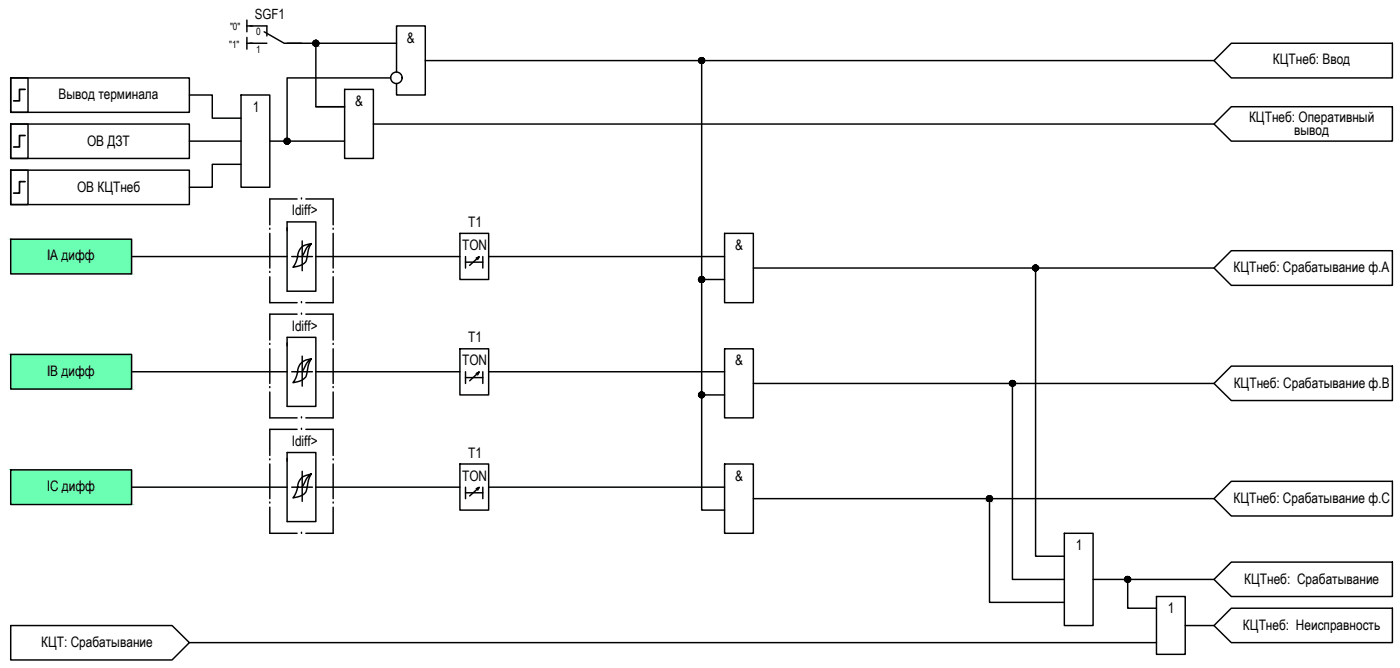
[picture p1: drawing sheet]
<svg xmlns="http://www.w3.org/2000/svg" width="243mm" height="116mm" viewBox="0 0 243 116" stroke-linecap="round" stroke-linejoin="round" font-family="sans-serif">
<g fill="none" stroke="#000" stroke-width=".25">
<path d="M1.9 13.5h31v6h-31zM43.4 4.5h3v1.7M43.4 7.5h3M45.9 5.5l3.5 2h3M59.9 15.5h5v12h-5zM68.9 12.5v-8h5v12h-5v-2M210.9 10.5l3-3h27.9v6h-27.9zM213.9 18.5h27.9v6h-27.9l-3-3zM1.9 29.5h31v6h-31zM1.9 21.5h31v6h-31zM46.9 39.8h.1M49.9 39.5v11h5v-12h-5v1.5"/>
<path d="M51.6 34.5h-4.7v4.5M52.4 34.5h.1M53.1 34.5h4.8v4.5M57.9 39.8h.1M22.9 44.5h27M46.9 47.3h.1M46.9 59.7h.1M46.9 40.5v6M46.9 48v4.5h4.7M49.9 59.5v11h5v-12h-5v1.5M51.6 54.5h-4.7v4.5M52.4 52.5h.1"/>
<path d="M52.4 54.5h.1M52.5 44.5h1.8M52.5 41.8v5.2M53.1 54.5h4.8v4.5M54.1 42.3a5.7 5.7 0 0 0-.8 2.7 1.75 1.75 0 0 1-1.6 1.2l-.8 .2 .5-.9 .3-.9a2.28 2.28 0 0 1 2.4-2.3 2.72 2.72 0 0 0-1.3 1.6l-.3 .6h-1.8M54.9 44.5h25M57.9 47.3h.1M57.9 59.7h.1M57.9 40.5v6M57.9 48v4.5h-4.8M125.9 40.5h5v12h-5zM213.9 43.5h27.9v6h-27.9l-3-3z"/>
<path d="M22.9 64.5h27M46.9 67.2h.1M46.9 79.8h.1M46.9 60.5v6M46.9 68v4.5h4.7M49.9 79.5v11h5v-12h-5v1.5M51.6 74.5h-4.7v4.5M52.4 72.5h.1M52.4 74.5h.1M52.5 61.8v5.2M52.5 64.5h1.8M53.1 74.5h4.8v4.5"/>
<path d="M54.1 62.2a5.7 5.7 0 0 0-.8 2.8 1.86 1.86 0 0 1-1.6 1.2l-.8 .2 .5-.9 .3-.9a2.28 2.28 0 0 1 2.4-2.4 3 3 0 0 0-1.3 1.7l-.3 .6h-1.8M54.9 64.5h25M57.9 67.2h.1M57.9 79.8h.1M57.9 60.5v6M57.9 68v4.5h-4.8M125.9 60.5h5v12h-5zM210.9 66.5l3-3h27.9v6h-27.9zM22.9 84.5h27M46.9 87.3h.1M46.9 80.5v6M46.9 88v4.5h4.7"/>
<path d="M52.4 92.5h.1M52.5 81.8v5.2M52.5 84.5h1.8M54.1 82.2a6.1 6.1 0 0 0-.8 2.8 1.71 1.71 0 0 1-1.6 1.2l-.8 .2 .5-.9 .3-.9a2.34 2.34 0 0 1 2.4-2.4 3 3 0 0 0-1.3 1.7l-.3 .6h-1.8M54.9 84.5h25M57.9 87.3h.1M57.9 80.5v6M57.9 88v4.5h-4.8M125.9 80.5h5v12h-5zM213.9 83.5h27.9v6h-27.9l-3-3zM213.9 97.5h27.9v6h-27.9l-3-3zM1.9 108.5h28l3 3-3 3h-28z"/>
<path d="M213.9 105.5h27.9v6h-27.9l-3-3z"/>
<circle cx="54.8" cy="7.5" r=".49"/>
<circle cx="68.9" cy="13.5" r=".99"/>
<circle cx="121.9" cy="10.5" r=".49"/>
<circle cx="49.8" cy="24.5" r=".49"/>
<circle cx="121.9" cy="48.5" r=".49"/>
<circle cx="179.9" cy="46.5" r=".49"/>
<circle cx="121.9" cy="68.5" r=".49"/>
<circle cx="175.8" cy="66.5" r=".49"/>
<circle cx="171.9" cy="86.5" r=".49"/>
<circle cx="195.9" cy="100.5" r=".49"/>
</g>
<!-- layer: 0 -->
<g fill="none" stroke="#000" stroke-width=".25">
<path d="M1.9 13.5h3v6h-3zM32.9 16.5h4v4h5M41.9 16.5h5v16h-5zM42.9 7.5h1M42.9 3.5v2M42.9 6.5v2M42.9 4.5h1M49.9 7.5h5v11h5h-5M54.9 7.5h14M67.9 13.5h-18v11M73.9 10.5h137M121.9 10.5v38h4"/>
<path d="M1.9 29.5h3v6h-3zM1.9 21.5h3v6h-3zM32.9 24.5h9M41.9 28.5h-5v4h-4M46.9 24.5h13M64.9 21.5h146M1.9 41.5h21v6h-21zM79.9 40.5h5v8h-5zM80.9 44.5v2M80.9 45.5h3M82.7 44.8l.5-.3-1.6 1.5M83.2 44.5l-.2 .5"/>
<path d="M83.9 44.5v2M84.9 44.5h41M121.9 48.5v20h4M130.9 46.5h80M179.9 46.5v50h5M1.9 61.5h21v6h-21zM79.9 60.5h5v8h-5zM80.9 64.5v2M80.9 65.5h3M82.7 64.8l.5-.3-1.6 1.6M83.2 64.5l-.2 .5M83.9 64.5v2"/>
<path d="M84.9 64.5h41M121.9 68.5v20h4M130.9 66.5h80M175.9 66.5v34h9M1.9 81.5h21v6h-21zM79.9 80.5h5v8h-5zM80.9 84.5v2M80.9 85.5h3M82.7 84.8l.5-.2-1.6 1.4M83.2 84.6l-.2 .4M83.9 84.5v2M84.9 84.5h41"/>
<path d="M130.9 86.5h80M171.9 86.5v18h13M184.9 92.5h5v16h-5zM32.9 111.5h168M189.9 100.5h21M195.9 100.5v5h5M200.9 103.5h5v10h-5zM205.9 108.5h5"/>
</g>
<g fill="#000" stroke="#000" stroke-width=".17">
<path d="M54.8 8h.2zM54.8 7h.1zM121.7 11h.3zM121.8 10h.1zM49.8 24h.1zM121.5 48.9h.7zM121.7 49h.3zM121.8 48h.1zM179.4 46.7h.9zM179.7 47h.3zM179.8 46h.1zM121.7 69h.3z"/>
<path d="M121.8 68h.1zM175.8 67h.2zM175.8 66h.1zM171.7 87h.3zM171.8 86h.1zM195.5 100.9h.7zM195.7 101h.3zM195.8 100h.1z"/>
<path d="M54.8 8h.1zM54.8 8h.1z"/>
<path d="M54.8 7h.2zM54.8 7h.2z"/>
<path d="M54.8 7h.2zM54.7 7h.3z"/>
<path d="M54.7 7h.4zM54.7 7h.4z"/>
<path d="M54.7 8h.3zM54.7 8h.3z"/>
<path d="M54.7 7l.4 .1zM54.7 7l.4 .1z"/>
<path d="M54.7 8h.4zM54.7 8h.3z"/>
<path d="M54.6 7.1h.6zM54.6 7.1h.6z"/>
<path d="M54.6 7.9h.5zM54.6 7.9l.5 .1z"/>
<path d="M54.6 7.1h.6zM54.6 7.1h.6z"/>
<path d="M54.6 7.9h.6zM54.6 7.9h.5z"/>
<path d="M54.6 7.1l.6 .1zM54.6 7.1l.6 .1z"/>
<path d="M54.6 7.9h.6zM54.6 7.9h.6z"/>
<path d="M54.5 7.2h.7zM54.5 7.2h.7z"/>
<path d="M54.5 7.2l.8 .1zM54.5 7.2l.8 .1z"/>
<path d="M54.5 7.8h.7zM54.5 7.8h.7z"/>
<path d="M54.5 7.8h.7zM54.5 7.8l.7 .1z"/>
<path d="M54.4 7.8h.9zM54.4 7.8h.8z"/>
<path d="M54.4 7.3h.9zM54.4 7.3h.9z"/>
<path d="M54.4 7.3h.9zM54.4 7.3h.9h-.9z"/>
<path d="M54.4 7.3l1 .1zM54.4 7.3l1 .1z"/>
<path d="M54.4 7.7h.9zM54.4 7.7h.9z"/>
<path d="M54.4 7.7h.9zM54.4 7.7l.9 .1z"/>
<path d="M54.4 7.4h1zM54.4 7.4h1z"/>
<path d="M54.4 7.4l1 .1zM54.4 7.4l1 .1z"/>
<path d="M54.4 7.5h1zM54.4 7.5h1z"/>
<path d="M54.4 7.5h1zM54.4 7.5h1z"/>
<path d="M54.4 7.5l1 .1zM54.4 7.5l1 .1z"/>
<path d="M54.4 7.6h1zM54.4 7.6h1z"/>
<path d="M54.4 7.6h1zM54.4 7.6l.9 .1z"/>
<path d="M121.7 11h.2zM121.8 11h.1z"/>
<path d="M121.8 10h.2zM121.7 10h.3z"/>
<path d="M121.7 10h.3zM121.7 10h.3z"/>
<path d="M121.7 10h.4zM121.7 10h.4z"/>
<path d="M121.7 11h.3zM121.7 11h.3z"/>
<path d="M121.7 10l.4 .1zM121.7 10l.4 .1z"/>
<path d="M121.7 11h.4zM121.7 11h.3z"/>
<path d="M121.6 10.1h.6zM121.6 10.1h.6z"/>
<path d="M121.6 10.9h.5zM121.6 10.9l.5 .1z"/>
<path d="M121.6 10.1h.6zM121.6 10.1h.6z"/>
<path d="M121.6 10.9h.6zM121.6 10.9h.5z"/>
<path d="M121.5 10.1l.7 .1zM121.5 10.1l.7 .1z"/>
<path d="M121.5 10.8l.7 .1zM121.5 10.8l.7 .1z"/>
<path d="M121.5 10.9h.7zM121.5 10.9h.7z"/>
<path d="M121.5 10.2h.8zM121.5 10.2h.8z"/>
<path d="M121.5 10.2h.8zM121.5 10.2h.8z"/>
<path d="M121.5 10.8h.8zM121.5 10.8h.7z"/>
<path d="M121.5 10.2l.8 .1zM121.5 10.2l.8 .1z"/>
<path d="M121.4 10.3h.9zM121.4 10.3h.9z"/>
<path d="M121.4 10.7l.9 .1zM121.4 10.7l.9 .1z"/>
<path d="M121.5 10.8h.8zM121.5 10.8h.8z"/>
<path d="M121.4 10.3h.9zM121.4 10.3h.9z"/>
<path d="M121.4 10.3l.9 .1zM121.4 10.3l.9 .1h-.9z"/>
<path d="M121.4 10.4l1 .1zM121.4 10.4l1 .1z"/>
<path d="M121.4 10.6h.9zM121.4 10.6h.9z"/>
<path d="M121.4 10.6l.9 .1zM121.4 10.6l.9 .1z"/>
<path d="M121.4 10.7h.9zM121.4 10.7h.9z"/>
<path d="M121.4 10.5h1zM121.4 10.5h1z"/>
<path d="M121.4 10.5l1 .1zM121.4 10.5l1 .1z"/>
<path d="M121.4 10.6h1zM121.4 10.6h.9z"/>
<path d="M49.8 25h.1zM49.8 25h.1zM49.8 25h.2z"/>
<path d="M49.8 24h.2zM49.8 24h.2z"/>
<path d="M49.8 24h.2zM49.7 24h.3z"/>
<path d="M49.7 24l.4 .1zM49.7 24l.4 .1z"/>
<path d="M49.7 25h.3zM49.7 25h.3z"/>
<path d="M49.7 24.1h.4zM49.6 24.1h.5z"/>
<path d="M49.7 24.9h.4zM49.7 24.9l.3 .1z"/>
<path d="M49.6 24.1h.6zM49.6 24.1h.6z"/>
<path d="M49.6 24.9h.5zM49.6 24.9h.5z"/>
<path d="M49.6 24.1h.6zM49.6 24.1h.6z"/>
<path d="M49.6 24.9h.6zM49.6 24.9h.5z"/>
<path d="M49.5 24.9h.7zM49.5 24.9h.7z"/>
<path d="M49.5 24.9h.7zM49.5 24.9h.7z"/>
<path d="M49.5 24.1h.7zM49.5 24.1h.7z"/>
<path d="M49.5 24.1l.7 .1zM49.5 24.1l.7 .1z"/>
<path d="M49.5 24.2h.8zM49.5 24.2h.8z"/>
<path d="M49.5 24.8l.7 .1zM49.5 24.8l.7 .1z"/>
<path d="M49.4 24.2l.9 .1zM49.4 24.2l.9 .1z"/>
<path d="M49.4 24.8h.9zM49.4 24.8h.8z"/>
<path d="M49.4 24.3h.9zM49.4 24.3h.9z"/>
<path d="M49.4 24.3l.9 .1zM49.4 24.3l.9 .1z"/>
<path d="M49.4 24.4h1zM49.4 24.4h1z"/>
<path d="M49.4 24.6l.9 .1zM49.4 24.6l.9 .1z"/>
<path d="M49.4 24.7h.9zM49.4 24.7h.9z"/>
<path d="M49.4 24.7h.9zM49.4 24.7l.9 .1z"/>
<path d="M49.4 24.4h1zM49.4 24.4h1z"/>
<path d="M49.4 24.4l1 .1zM49.4 24.4l1 .1z"/>
<path d="M49.4 24.5l1 .1zM49.4 24.5l1 .1z"/>
<path d="M49.4 24.6h1zM49.4 24.6h1z"/>
<path d="M49.4 24.6h1zM49.4 24.6h.9z"/>
<path d="M121.7 49h.2zM121.8 49h.1z"/>
<path d="M121.8 48h.2zM121.7 48h.3z"/>
<path d="M121.7 48h.3zM121.7 48h.3z"/>
<path d="M121.7 48l.4 .1zM121.7 48l.4 .1z"/>
<path d="M121.7 49h.3zM121.7 49h.3z"/>
<path d="M121.7 48.1h.4zM121.6 48.1h.5z"/>
<path d="M121.7 48.9h.4zM121.7 48.9l.3 .1z"/>
<path d="M121.6 48.1h.6zM121.6 48.1h.6z"/>
<path d="M121.6 48.9h.5zM121.6 48.9h.5z"/>
<path d="M121.6 48.1h.6zM121.5 48.1h.7z"/>
<path d="M121.6 48.9h.6zM121.6 48.9h.5z"/>
<path d="M121.5 48.1h.7zM121.5 48.1h.7z"/>
<path d="M121.5 48.1l.8 .1zM121.5 48.1l.8 .1z"/>
<path d="M121.5 48.9h.7zM121.5 48.9h.7z"/>
<path d="M121.5 48.2h.8zM121.5 48.2h.8z"/>
<path d="M121.5 48.8h.8zM121.5 48.8l.7 .1zM121.5 48.9h.7z"/>
<path d="M121.5 48.2l.8 .1zM121.5 48.2l.8 .1z"/>
<path d="M121.4 48.3h.9zM121.4 48.3h.9z"/>
<path d="M121.4 48.7l.9 .1zM121.4 48.7l.9 .1z"/>
<path d="M121.5 48.8h.8zM121.5 48.8h.8z"/>
<path d="M121.4 48.3l.9 .1zM121.4 48.3l.9 .1z"/>
<path d="M121.4 48.4h.9zM121.4 48.4h.9z"/>
<path d="M121.4 48.4h1zM121.4 48.4h1z"/>
<path d="M121.4 48.6l.9 .1zM121.4 48.6l.9 .1z"/>
<path d="M121.4 48.7h.9zM121.4 48.7h.9z"/>
<path d="M121.4 48.7h.9zM121.4 48.7h.9z"/>
<path d="M121.4 48.4l1 .1zM121.4 48.4l1 .1z"/>
<path d="M121.4 48.5h1zM121.4 48.5h1z"/>
<path d="M121.4 48.5h1zM121.4 48.5l.9 .1z"/>
<path d="M179.7 47h.2zM179.8 47h.1z"/>
<path d="M179.8 46h.2zM179.8 46h.2z"/>
<path d="M179.7 46h.3zM179.7 46h.3z"/>
<path d="M179.7 46h.4zM179.7 46h.4z"/>
<path d="M179.7 47h.3zM179.7 47h.3z"/>
<path d="M179.7 46l.4 .1zM179.7 46l.4 .1z"/>
<path d="M179.7 47h.4zM179.7 47h.3z"/>
<path d="M179.6 46.1h.6zM179.6 46.1h.6z"/>
<path d="M179.6 46.9h.5zM179.6 46.9l.5 .1z"/>
<path d="M179.6 46.1h.6zM179.6 46.1h.6z"/>
<path d="M179.6 46.9h.6zM179.6 46.9h.5z"/>
<path d="M179.5 46.1l.7 .1zM179.5 46.1l.7 .1z"/>
<path d="M179.5 46.2h.8zM179.5 46.2h.8z"/>
<path d="M179.5 46.8l.7 .1zM179.5 46.8l.7 .1z"/>
<path d="M179.5 46.9h.7zM179.5 46.9h.7z"/>
<path d="M179.5 46.2h.8zM179.5 46.2h.8z"/>
<path d="M179.5 46.8h.8zM179.5 46.8h.7z"/>
<path d="M179.4 46.2l.9 .1zM179.4 46.2l.9 .1z"/>
<path d="M179.4 46.3h.9zM179.4 46.3h.9z"/>
<path d="M179.4 46.7h.9zM179.4 46.7l.9 .1z"/>
<path d="M179.4 46.3l.9 .1zM179.4 46.3l.9 .1z"/>
<path d="M179.4 46.4h.9zM179.4 46.4h.9z"/>
<path d="M179.4 46.4l1 .1zM179.4 46.4l1 .1z"/>
<path d="M179.4 46.6h.9zM179.4 46.6h.9z"/>
<path d="M179.4 46.6l.9 .1zM179.4 46.6l.9 .1z"/>
<path d="M179.4 46.7h.9zM179.4 46.7h.9zM179.4 46.7h.9z"/>
<path d="M179.4 46.5h1zM179.4 46.5h1z"/>
<path d="M179.4 46.5h1zM179.4 46.5h1z"/>
<path d="M179.4 46.5h1zM179.4 46.5l.9 .1z"/>
<path d="M121.7 69h.2zM121.8 69h.1z"/>
<path d="M121.8 68h.2zM121.7 68h.3z"/>
<path d="M121.7 68h.3zM121.7 68h.3z"/>
<path d="M121.7 68h.4zM121.7 68h.4z"/>
<path d="M121.7 69h.3zM121.7 69h.3z"/>
<path d="M121.7 68l.4 .1zM121.7 68l.4 .1z"/>
<path d="M121.7 69h.4zM121.7 69h.3z"/>
<path d="M121.6 68.1h.6zM121.6 68.1h.6z"/>
<path d="M121.6 68.9h.5zM121.6 68.9l.5 .1z"/>
<path d="M121.6 68.1h.6zM121.6 68.1h.6z"/>
<path d="M121.6 68.9h.6zM121.6 68.9h.5z"/>
<path d="M121.5 68.1l.7 .1zM121.5 68.1l.7 .1z"/>
<path d="M121.5 68.8l.7 .1zM121.5 68.8l.7 .1z"/>
<path d="M121.5 68.9h.7zM121.5 68.9h.7z"/>
<path d="M121.5 68.2h.8zM121.5 68.2h.8z"/>
<path d="M121.5 68.2h.8zM121.5 68.2h.8z"/>
<path d="M121.5 68.8h.8zM121.5 68.8h.7z"/>
<path d="M121.5 68.2l.8 .1zM121.5 68.2l.8 .1z"/>
<path d="M121.4 68.3h.9zM121.4 68.3h.9z"/>
<path d="M121.4 68.7l.9 .1zM121.4 68.7l.9 .1z"/>
<path d="M121.5 68.8h.8zM121.5 68.8h.8z"/>
<path d="M121.4 68.3h.9zM121.4 68.3h.9z"/>
<path d="M121.4 68.3l.9 .1zM121.4 68.3l.9 .1h-.9z"/>
<path d="M121.4 68.4l1 .1zM121.4 68.4l1 .1z"/>
<path d="M121.4 68.6h.9zM121.4 68.6h.9z"/>
<path d="M121.4 68.6l.9 .1zM121.4 68.6l.9 .1z"/>
<path d="M121.4 68.7h.9zM121.4 68.7h.9z"/>
<path d="M121.4 68.5h1zM121.4 68.5h1z"/>
<path d="M121.4 68.5h1zM121.4 68.5h1z"/>
<path d="M121.4 68.5h1zM121.4 68.5l.9 .1z"/>
<path d="M175.8 67h.1zM175.8 67h.1z"/>
<path d="M175.8 66h.2zM175.8 66h.2z"/>
<path d="M175.8 66h.2zM175.7 66h.3z"/>
<path d="M175.7 66l.4 .1zM175.7 66l.4 .1z"/>
<path d="M175.7 67h.3zM175.7 67h.3z"/>
<path d="M175.7 66.1h.4zM175.6 66.1h.5z"/>
<path d="M175.7 66.9h.4zM175.7 66.9l.3 .1z"/>
<path d="M175.6 66.1h.5zM175.6 66.1h.5z"/>
<path d="M175.6 66.9h.5zM175.6 66.9h.5z"/>
<path d="M175.6 66.1h.6zM175.6 66.1h.6z"/>
<path d="M175.6 66.9h.5zM175.6 66.9h.5z"/>
<path d="M175.6 66.1h.6zM175.5 66.1h.7z"/>
<path d="M175.6 66.9h.6zM175.6 66.9h.5z"/>
<path d="M175.5 66.1l.8 .1zM175.5 66.2h.8z"/>
<path d="M175.5 66.9h.7zM175.5 66.9h.7z"/>
<path d="M175.5 66.2h.8zM175.5 66.2h.8z"/>
<path d="M175.5 66.2l.8 .1zM175.5 66.2l.8 .1z"/>
<path d="M175.5 66.8h.8zM175.5 66.8h.8z"/>
<path d="M175.5 66.8h.8zM175.5 66.8l.7 .1z"/>
<path d="M175.4 66.3h.9zM175.4 66.3h.9z"/>
<path d="M175.4 66.3h1zM175.4 66.3h1z"/>
<path d="M175.4 66.7h.9zM175.4 66.7h.9z"/>
<path d="M175.4 66.7h.9zM175.4 66.7l.9 .1z"/>
<path d="M175.4 66.3l1 .1zM175.4 66.3l1 .1z"/>
<path d="M175.4 66.4h1zM175.4 66.4h1z"/>
<path d="M175.4 66.4l1 .1zM175.4 66.4l1 .1z"/>
<path d="M175.4 66.5l1 .1zM175.4 66.5l1 .1z"/>
<path d="M175.4 66.6h1zM175.4 66.6h1z"/>
<path d="M175.4 66.6h1zM175.4 66.6h1z"/>
<path d="M175.4 66.6h1zM175.4 66.6l.9 .1z"/>
<path d="M171.7 87h.2zM171.8 87h.1z"/>
<path d="M171.8 86h.2zM171.7 86h.3z"/>
<path d="M171.7 86h.3zM171.7 86h.3z"/>
<path d="M171.7 86h.4zM171.7 86h.4z"/>
<path d="M171.7 87h.3zM171.7 87h.3z"/>
<path d="M171.7 86l.4 .1zM171.7 86l.4 .1z"/>
<path d="M171.7 87h.4zM171.7 87h.3z"/>
<path d="M171.6 86.1h.6zM171.6 86.1h.6z"/>
<path d="M171.6 86.9h.5zM171.6 86.9l.5 .1z"/>
<path d="M171.6 86.1h.6zM171.6 86.1h.6z"/>
<path d="M171.6 86.9h.6zM171.6 86.9h.5z"/>
<path d="M171.5 86.1l.7 .1zM171.5 86.1l.7 .1z"/>
<path d="M171.5 86.2h.8zM171.5 86.2h.8z"/>
<path d="M171.5 86.8l.7 .1zM171.5 86.8l.7 .1z"/>
<path d="M171.5 86.9h.7zM171.5 86.9h.7z"/>
<path d="M171.5 86.2h.8zM171.5 86.2h.8z"/>
<path d="M171.5 86.8h.8zM171.5 86.8h.7z"/>
<path d="M171.4 86.2l.9 .1zM171.4 86.2l.9 .1z"/>
<path d="M171.4 86.3h.9zM171.4 86.3h.9z"/>
<path d="M171.4 86.7l.9 .1zM171.4 86.7l.9 .1z"/>
<path d="M171.4 86.8h.9zM171.4 86.8h.9z"/>
<path d="M171.4 86.3l.9 .1zM171.4 86.3l.9 .1z"/>
<path d="M171.4 86.4h1zM171.4 86.4h1z"/>
<path d="M171.4 86.6l.9 .1zM171.4 86.6l.9 .1z"/>
<path d="M171.4 86.7h.9zM171.4 86.7h.9z"/>
<path d="M171.4 86.4l1 .1zM171.4 86.4l1 .1z"/>
<path d="M171.4 86.5h1zM171.4 86.5h1z"/>
<path d="M171.4 86.5h1zM171.4 86.5h1z"/>
<path d="M171.4 86.5l1 .1zM171.4 86.5l1 .1z"/>
<path d="M171.4 86.6h1zM171.4 86.6h.9z"/>
<path d="M195.7 101h.2zM195.8 101h.1z"/>
<path d="M195.8 100h.2zM195.7 100h.3z"/>
<path d="M195.7 100h.3zM195.7 100h.3z"/>
<path d="M195.7 100h.4zM195.7 100h.4z"/>
<path d="M195.7 101h.3zM195.7 101h.3z"/>
<path d="M195.7 100h.4zM195.6 100h.5z"/>
<path d="M195.7 100.9h.4zM195.7 100.9l.3 .1z"/>
<path d="M195.6 100l.6 .1zM195.6 100l.6 .1z"/>
<path d="M195.6 100.9h.5zM195.6 100.9h.5z"/>
<path d="M195.6 100.1h.6zM195.6 100.1h.6z"/>
<path d="M195.5 100.1h.7zM195.5 100.1h.7z"/>
<path d="M195.6 100.9h.6zM195.6 100.9h.5z"/>
<path d="M195.5 100.1l.8 .1zM195.5 100.1l.8 .1z"/>
<path d="M195.5 100.8h.7zM195.5 100.8l.7 .1zM195.5 100.9h.7z"/>
<path d="M195.5 100.2h.8zM195.5 100.2h.8z"/>
<path d="M195.5 100.8h.8zM195.5 100.8h.7z"/>
<path d="M195.5 100.2l.8 .1zM195.5 100.2l.8 .1z"/>
<path d="M195.4 100.3h.9zM195.4 100.3h.9z"/>
<path d="M195.4 100.7l.9 .1zM195.4 100.7l.9 .1z"/>
<path d="M195.5 100.8h.8zM195.5 100.8h.8z"/>
<path d="M195.4 100.3h.9zM195.4 100.3h.9z"/>
<path d="M195.4 100.3l.9 .1zM195.4 100.3l.9 .1z"/>
<path d="M195.4 100.4l1 .1zM195.4 100.4l1 .1z"/>
<path d="M195.4 100.6h.9zM195.4 100.6h.9z"/>
<path d="M195.4 100.6l.9 .1zM195.4 100.6l.9 .1z"/>
<path d="M195.4 100.7h.9zM195.4 100.7h.9z"/>
<path d="M195.4 100.5h1zM195.4 100.5h1z"/>
<path d="M195.4 100.5l1 .1zM195.4 100.5l1 .1z"/>
<path d="M195.4 100.6h1zM195.4 100.6h.9z"/>
</g>
<!-- layer: 0 -->
<path d="M4.4 15.5h-1v2h-1M4.4 31.5h-1v2h-1M4.4 23.5h-1v2h-1" fill="none" stroke="#000" stroke-width=".3"/>
<g fill="#6bffb3" stroke="#6bffb3" stroke-width=".17">
<path d="M1.9 41.5l21 6v-6zM1.9 41.5l21 6h-21z"/>
<path d="M1.9 61.5l21 6v-6zM1.9 61.5l21 6h-21z"/>
<path d="M1.9 81.5l21 6v-6zM1.9 81.5l21 6h-21z"/>
</g>
<g font-size="2.5">
<text x="70.7" y="7.4">&amp;</text>
<text x="221.1" y="11.2">КЦТнеб: Ввод</text>
<text x="10.2" y="17.2">Вывод терминала</text>
<text x="43.9" y="19.4">1</text>
<text x="61.7" y="18.4">&amp;</text>
<text x="217" y="21.2">КЦТнеб: Оперативный</text>
<text x="224.8" y="23.3">вывод</text>
<text x="15.1" y="25.3">ОВ ДЗТ</text>
<text x="13.4" y="33.3">ОВ КЦТнеб</text>
<text x="50.7" y="37.3">Idiff&gt;</text>
<text x="81.3" y="39.4">T1</text>
<text x="8.2" y="45.1">IA дифф</text>
<text x="80.3" y="43.4">TON</text>
<text x="127.7" y="43.4">&amp;</text>
<text x="214.2" y="47.3">КЦТнеб: Срабатывание ф.А</text>
<text x="50.7" y="57.3">Idiff&gt;</text>
<text x="81.3" y="59.4">T1</text>
<text x="8.2" y="65.2">IB дифф</text>
<text x="80.3" y="63.4">TON</text>
<text x="127.7" y="63.4">&amp;</text>
<text x="214.3" y="67.3">КЦТнеб: Срабатывание ф.В</text>
<text x="50.7" y="77.3">Idiff&gt;</text>
<text x="80.3" y="83.4">TON</text>
<text x="81.3" y="79.4">T1</text>
<text x="127.7" y="83.4">&amp;</text>
<text x="8.1" y="85.1">IC дифф</text>
<text x="214.2" y="87.3">КЦТнеб: Срабатывание ф.С</text>
<text x="186.9" y="95.4">1</text>
<text x="216.1" y="101.3">КЦТнеб: Срабатывание</text>
<text x="202.9" y="106.4">1</text>
<text x="7.2" y="112.3">КЦТ: Срабатывание</text>
<text x="215.9" y="109.3">КЦТнеб: Неисправность</text>
</g>
<text font-size="2.4" x="44.2" y="3.4">SGF1</text>
<g font-size="1.7">
<text x="40" y="5.1">&quot;0&quot;</text>
<text x="39.8" y="8.3">&quot;1&quot;</text>
<text x="44.5" y="6.1">0</text>
<text x="44.5" y="9.1">1</text>
</g>
</svg>
